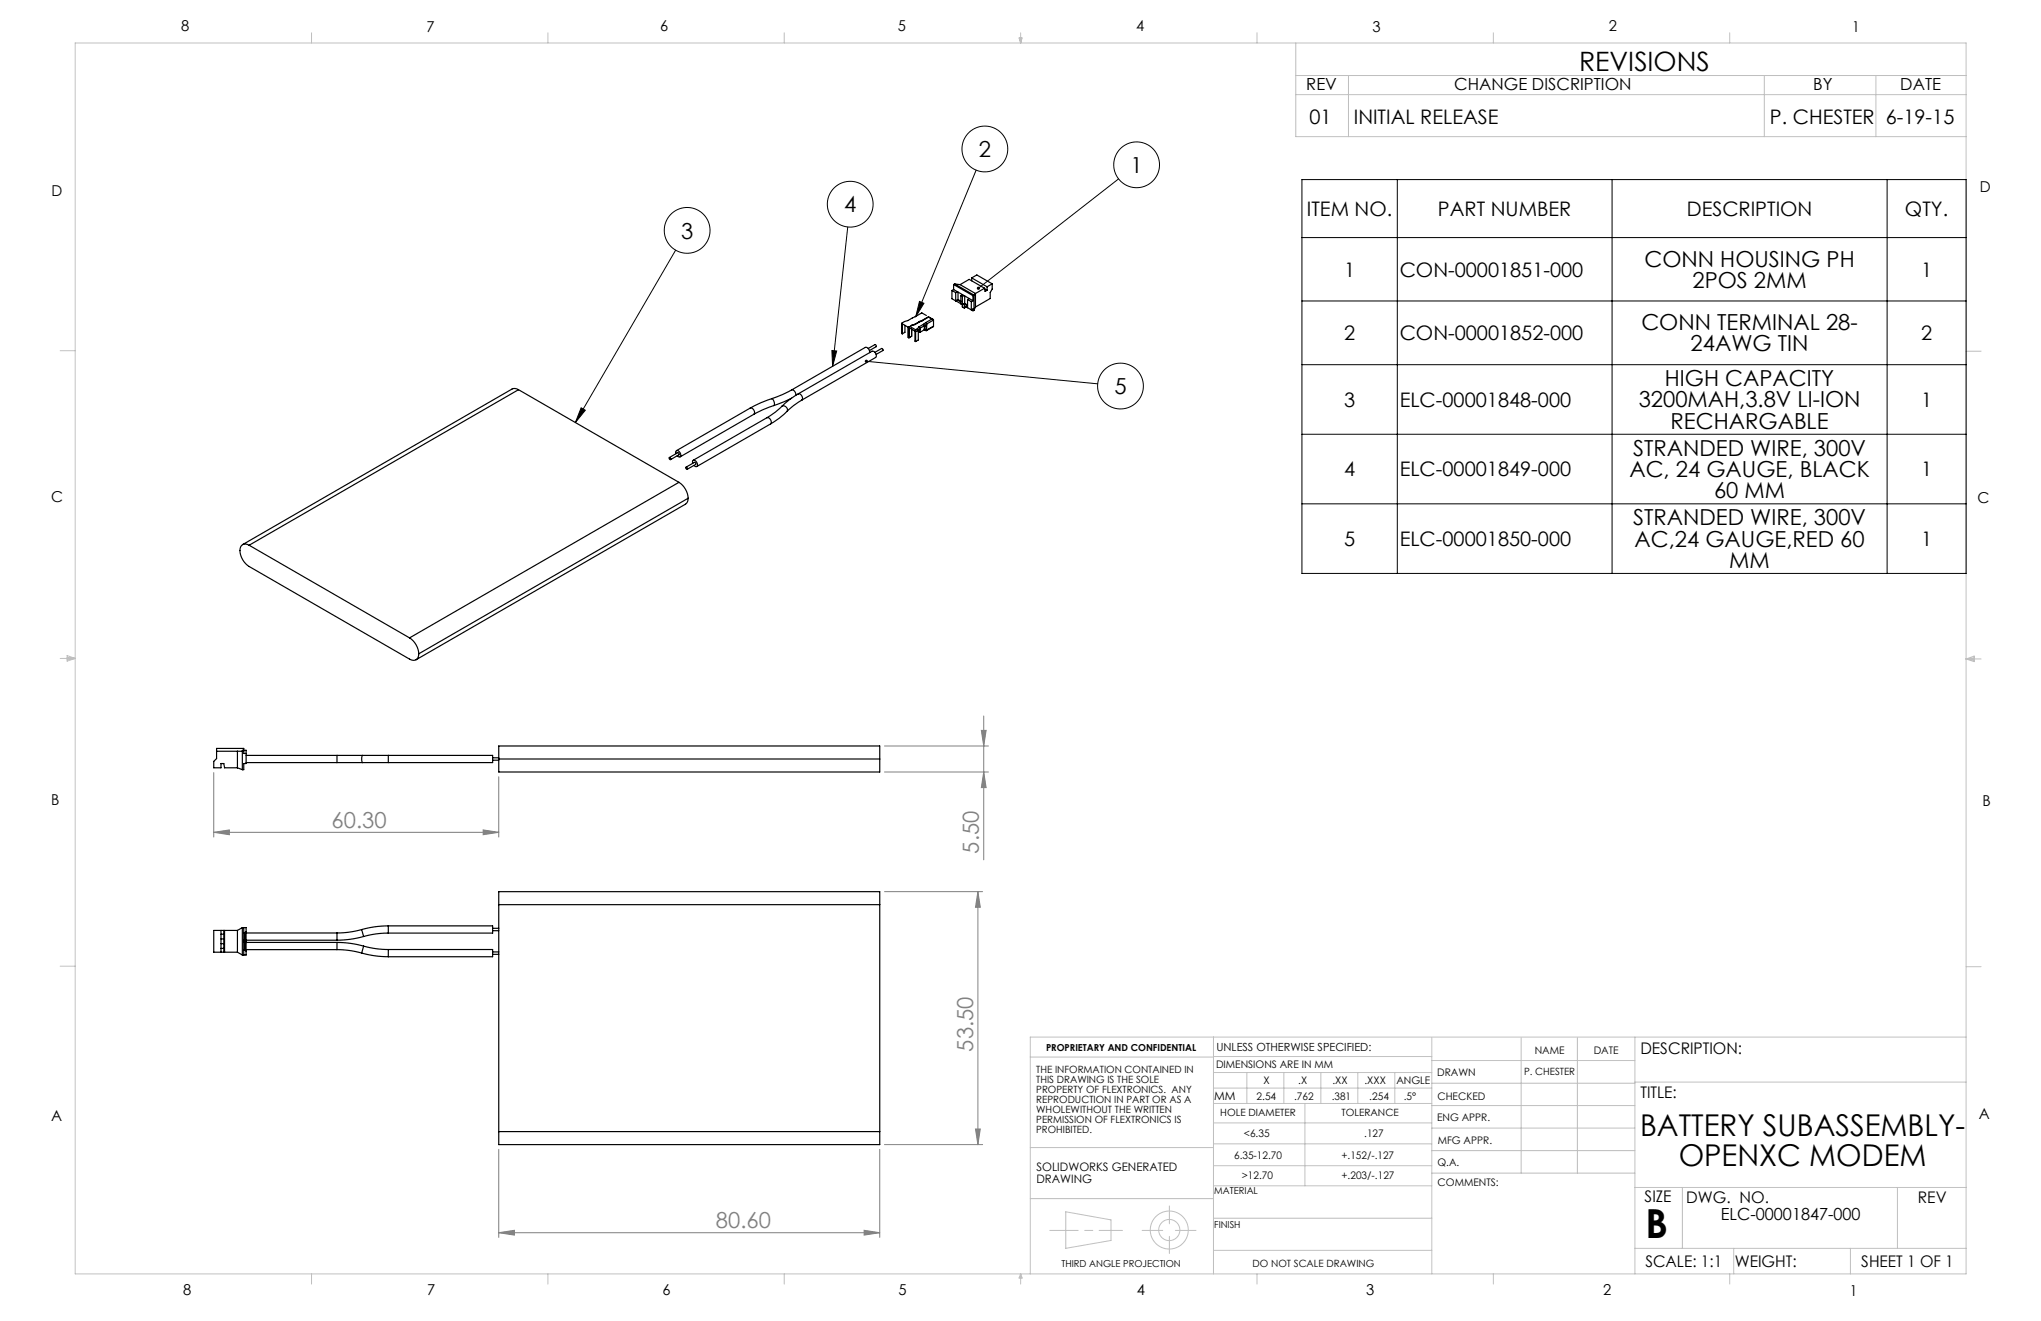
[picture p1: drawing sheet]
<svg xmlns="http://www.w3.org/2000/svg" width="432mm" height="279mm" viewBox="0 0 432 279" stroke-linecap="round" stroke-linejoin="round" font-family="sans-serif">
<g fill="none" stroke="#000" stroke-width=".21">
<path d="M206.5 36l-12.8 31M236.6 37.8l-29.6 23.2M275.4 38h140.6v83.3h-140.6zM295.6 38v83.3M341.1 38v83.3M399.2 38v83.3M142.9 52.9l-21.2 36.5M179.4 48l-3.3 29.5M275.4 50.3h140.6M176 74.1l1 .1-.9 3.3zM183.3 76.4l48.9 4.8M194.5 63.8l1 .3-1.8 2.9z"/>
<path d="M275.4 63.7h140.6M275.4 77.1h140.6M122.9 86.3l.9 .5-2.1 2.6zM275.4 91.9h140.6M275.4 106.6h140.6"/>
<circle cx="208.4" cy="31.5" r="4.8"/>
<circle cx="240.5" cy="34.9" r="4.8"/>
<circle cx="145.4" cy="48.7" r="4.8"/>
<circle cx="179.9" cy="43.2" r="4.8"/>
<circle cx="237.1" cy="81.7" r="4.8"/>
</g>
<g fill="none" stroke="#c0c0c0" stroke-width=".21">
<path d="M15.9 9.1h400.1v260.3h-400.1zM65.9 6.9v2.2M115.9 6.9v2.2M165.9 6.9v2.2M215.6 8h.6l-.3 1.1zM215.7 8l.2 1.1M215.9 6.9v2.2M216 8l-.1 1.1M265.9 6.9v2.2M274.1 9.1v19.8h141.9M274.1 16h141.9M285.3 16v12.9"/>
<path d="M315.9 6.9v2.2M365.9 6.9v2.2M373.3 16v12.9M396.9 16v12.9M274.1 20h141.9M12.7 74.2h3.2M416 74.3h3.1M12.7 139.3h3.2M14.2 139l1.7 .3M14.2 138.7l1.7 .6-1.7 .5zM15.9 139.3l-1.7 .2M416 139.4h3.1"/>
<path d="M416 139.4l1.7-.6v1.1zM416 139.4l1.7 .2M417.7 139.1l-1.7 .3M12.7 204.4h3.2M256.7 219.4v50M302.9 219.5v49.9M321.8 219.5v28.6M333.7 219.5v28.6M345.9 219.4v50M416 204.5h3.1M416 219.4h-198v50M218 223.6h38.7"/>
<path d="M256.7 226.9h46.2M256.7 230.1h46.2M256.7 223.5h46.2M256.7 233.4h46.2M256.7 237.5h46.2M263.8 226.9v6.5M271.6 226.9v6.5M276.1 233.4v17.4M279.4 226.9v6.5M287.3 226.9v6.5M295.1 226.9v6.5M302.9 233.8h43"/>
<path d="M302.9 229.1h43M302.9 224.3h43M302.9 238.6h43M345.9 228.9h70.1M218 253.5h38.7M218 242.7h38.7M225.5 256.3l9.5 1.7v4.4l-9.5 1.6zM247.4 255.1v3.7M256.7 257.7h46.2M256.7 250.8h46.2M256.7 241.9h46.2M256.7 246.6h46.2"/>
<path d="M302.9 248.1h43M302.9 243.4h43M345.9 251.2h70.1M355.9 251.2v12.8M401.4 251.2v12.8M65.9 269.4v2.2M115.9 269.4v2.2M165.9 269.4v2.2M215.9 269.4v2.2M215.9 269.4l.3 .9h-.6zM222.1 260.2h6M229.5 260.2h1.7"/>
<path d="M232.5 260.2h5M241.6 260.2h4.4M247.4 261.5v3.6M248.7 260.2h4.3M256.7 264.5h46.2M265.9 269.4v2.2M315.9 269.4v2.2M345.9 264h70.1M365.9 269.4v2.2M366.8 264v5.4M391.5 264v5.4"/>
<circle cx="247.4" cy="260.2" r="4"/>
<circle cx="247.4" cy="260.2" r="2.24"/>
</g>
<g fill="none" stroke="#808080" stroke-width=".21">
<path d="M187.1 157.8h22M207.6 154.5h1l-.5 3.3zM208.1 151.4v30.5M45.2 176l3.3-.5v1.1zM45.2 163.4v13.6M45.2 176h60.3M102.2 175.5l3.3 .5-3.3 .6zM105.5 164.3v12.7M187.1 163.3h22M208.1 163.3l.5 3.3h-1zM187.1 188.6h20.8M206.9 188.6v53.5"/>
<path d="M206.9 188.6l.5 3.3h-1zM206.4 238.8h1l-.5 3.3zM105.5 243.1v18.6M186.1 243.1v18.6M187.1 242.1h20.8M105.5 260.7l3.3-.5v1zM105.5 260.7h80.6M182.8 260.2l3.3 .5-3.3 .5z"/>
</g>
<path d="M206.8 60.7l-.1 .5 .3-.2-.3 .2a.34 .34 0 0 0 .5 0 .34 .34 0 0 0 .1-.5 .34 .34 0 0 0-.5 0zM194.5 63.8l1 .3-1.8 2.9zM183.1 76.2l-.1 .2h.3h-.3a.34 .34 0 0 0 .3 .3 .34 .34 0 0 0 .3-.4 .34 .34 0 0 0-.5-.1zM176 74.1l1 .1-.9 3.3zM122.9 86.3l.9 .5-2.1 2.6z" fill="#000"/>
<g fill="#808080">
<path d="M182.8 260.2l3.3 .5-3.3 .5zM105.5 260.7l3.3-.5v1z"/>
<path d="M206.4 238.8h1l-.5 3.3zM206.9 188.6l.5 3.3h-1z"/>
<path d="M207.6 154.5h1l-.5 3.3zM208.1 163.3l.5 3.3h-1z"/>
<path d="M45.2 176l3.3-.5v1.1zM102.2 175.5l3.3 .5-3.3 .6z"/>
</g>
<g fill="none" stroke="#000" stroke-width=".25">
<path d="M205.6 58.8v.6M205.6 58.8l3.2 1.9M205.6 58.8l1.1-.6 3.2 1.8M183.7 73.7l1.4-.8 .2 .1v.3l-1.4 .8M184 74.6l-.2-.7a.67 .67 0 0 0-.7-.4l-15.6 9M185.1 74.5l1.4-.8 .3 .2v.3l-1.4 .8M190.7 68.4l.2 .1M190.7 68.4v2.1l.2 .1M190.9 68.5l1.3 .8M190.9 68.5v2.1M191.5 68.8v1.5l-.6 .3M192.2 69.3h.1"/>
<path d="M192.2 69.3v2l.1 .1M192.3 69.1v.2M192.3 69.3l1.3 .8M192.3 69.3v2.1M192.3 69.3h.1M192.5 69.1l-.3 .2M192.5 69.1l1.2 .7M192.9 69.6v1.5l-.6 .3M192.9 68.9l-.4 .2M193.5 68.6l-.7 .2 .1 .1M193.5 68.6h.1M193.6 70.1l.1 .1"/>
<path d="M193.6 70.1v2.1h.1M193.6 68.6l-.7 .3M193.7 69.8v.4M193.7 70.2v2M194.1 69.5l.2 .3M194.1 69.5l-.4 .3M194.3 69.8l-.6 .4M194.3 69.8v2.1l-.6 .3M194.4 69.1l.2 .3M194.4 69.1l-.3 .4M194.5 68h.1M194.5 69.9l.1 .4"/>
<path d="M194.5 68.1l-1 .5M194.5 68.1l-.9 .5M194.6 67.9v.1M194.6 69.4v.9M194.6 69.4l-.3 .4M194.6 69.8l-.3 .4M195 67.8h.2M195 67.8l-.6 .3M195.2 67.8l-.7 .3M195.4 68.6l.2 .3M195.4 68.6l-1 .5M195.6 69.7l.3 .2 .1-.1"/>
<path d="M195.6 68.9l-1 .5M195.6 68.9v.9M195.6 69.8l-1 .5M195.6 69l.3-.1v.9l-.3-.2M195.9 68.2l.1 .3M195.9 68.2l-.5 .4M196 66.7l-1-.5-4.3 2.2M196 68.5l-.4 .4M196 68.7l-.4 .4M196 68.5v1.3M196.4 67v.1M196.4 67l1 .5"/>
<path d="M196.4 67l-1.4 .8M196.4 67.1l-1.2 .7M196.4 67.1l.7 .4M197.1 67.5l.4 .2M197.1 67.5l-1.2 .7M197.5 69l-1.5 .9M197.5 67.7l-1.5 .8M197.5 69l-1.5 .8M197.5 67.7v1.3M201.4 61.4l.8 .5M201.4 61.4v1.8l2.2 1.3M201.7 60.2l4.1 2.3"/>
<path d="M201.7 61.2l4.1 2.4M201.7 60.2v1M201.7 61.2l-.3 .2M202 60.1l-.3 .1M202 60.1l4.1 2.3M202 60.1l1.1 .1M202.2 61.9v1.7l.3-.2M202.5 63.4l.8 .5M202.5 61.7l-.3 .2M202.7 63.4h-.2M202.7 63.4l.6 .3M202.7 61.8v1.6"/>
<path d="M203.1 60.2l3.3 1.9M203.1 60.2l1.9-1.1 3.3 1.9M203.3 62.5l.3 .2M203.3 62.5v1.8M203.6 64.4v.5l.4 .3M203.6 62.7v1.8M203.6 62.3l-.3 .2M204 64.3l.7 .4M204 62.5l-.4 .2M204 64.3l-.4 .2M204 65.2v-.5l1.8 1M204.1 64.2l-.1 .1"/>
<path d="M204.1 64.2l.6 .3M204.1 62.6v1.6M204.4 64.9l-.4 .3M204.7 63.3l.8 .5M204.7 63.3v1.8M205.1 63.1l-.4 .2M205.5 63.8v1.7l.3-.2v.4M205.8 62.5v1.1M205.8 63.6l-.3 .2M206.1 65.6l-.3 .1M206.1 62.4l-.3 .1M206.1 62.4v3.2"/>
<path d="M206.4 62.1l-.3 .3M206.4 64.9l-.3 .7M206.4 62.1v2.8M208.3 61l-1.9 1.1M208.3 61l.1 .6 .4-.2M208.3 61.1l.5 .3M208.8 60.7v.7M209.9 60v1.1l-.4 .8v1.2l-3.1 1.8M209.9 60l-1.1 .7M109.7 82.4a1.38 1.38 0 0 0-1.4-.1l-57 32.9M109.7 82.4l-57 32.9M109.7 82.4l33.9 19.6"/>
<path d="M141.6 96.8l1.8-1 .2 .1v.3l-1.7 1M141.6 96.8h.1a.22 .22 0 0 1 .2 .2 .22 .22 0 0 1-.2 .2zM143 96l.1-.7a.88 .88 0 0 1 .8 1.3l-.6-.2M145.1 98.8h.1a.22 .22 0 0 1 .2 .2 .22 .22 0 0 1-.1 .2zM145.1 98.8l1.8-1 .3 .1v.3l-1.8 1.1M146.6 98l.1-.6a.88 .88 0 0 1 .7 1.3l-.6-.3M158.7 86.3a.88 .88 0 0 1 .8 1.3M158.7 86.3l-15.6 9M159.5 87.6l-15.6 9M162.3 88.3a.88 .88 0 0 1 .7 1.4M162.3 88.3l-15.6 9.1M163 89.7l-15.6 9"/>
<path d="M163.2 84.3l-2.2 .9-2.3 1.1M163.2 84.3a1.1 1.1 0 0 1 .5 1.5M163.7 85.8l-2.3 .9-1.9 .9M165.4 86l-1.3 1.1-1.8 1.2M165.4 86a.8 .8 0 0 1 .9 .1 .8 .8 0 0 1 .2 .9M166.5 87l-1.7 1.5-1.8 1.2M167.5 82.5l-1.9 .9-2.4 .9M167.5 82.5a.91 .91 0 0 1 .9 1.1M167.5 84.2l-3.8 1.6M168.9 83.3l-1.8 1.2-1.7 1.5M168.9 83.3l15.6-9a.88 .88 0 0 1 .7 1.3l-15.6 9M168.9 83.3a.88 .88 0 0 1 .7 1.3"/>
<path d="M169.6 84.6l-1.8 1.2-1.3 1.2M52.7 115.3a1.19 1.19 0 0 0-1.4-.1 1.19 1.19 0 0 0-.5 1.2 4.3 4.3 0 0 0 1.9 3.4l33.9 19.6a1.19 1.19 0 0 0 1.4 .1 1.19 1.19 0 0 0 .6-1.2M52.7 115.3l33.9 19.6M143.6 102a4.3 4.3 0 0 1 2 3.4M143.6 102l-57 32.9M145.6 105.4a1.37 1.37 0 0 1-.6 1.2l-57 32.9M145.6 105.4l-57 32.9M86.6 134.9a4.3 4.3 0 0 1 2 3.4M45.8 158.9h5.8v.5h.5M50.2 158.9v3.5M51.3 158.7h.8v2.8h-.5v1.3h-.3zM51.6 158.7v-.4h-5.8v2.1l-.6 .6v1.4h1.6v-.9h.6l.1 .9h2.7"/>
<path d="M52.1 159.8h19.2M71.3 159.8h5.4M71.3 159.8v1.5M76.7 159.8h5.4M76.7 159.8a1.51 1.51 0 0 0 0 1.5M82.1 159.8h22.1v1.5h-22.1M82.1 159.8v1.5M50.2 162.4l1.1 .4M52.1 161.3h19.2M71.3 161.3h5.4M76.7 161.3h5.4M104.2 160.8h1.3"/>
<path d="M104.2 160.3h1.3M105.5 160.5v-2.7h80.6v2.7M105.5 160.5v2.8h80.6v-2.8M105.5 160.5h80.6M46.8 196.8v4.6M46.8 199.6h.6M46.8 198.6h.6M46.8 197.6h.6M47.4 196.8v4.6M47.5 196.8v4.6M50.2 196.8v4.6M50.2 196.8h-5v4.6h5"/>
<path d="M51.3 196.2h.8v5.8h-.8M51.3 196.2v5.8M51.3 196.2l-1.1 .6M51.6 197.3h19.7M51.6 196.2v5.8M51.6 199.3h.5M51.6 199.2h.2M51.6 197.2h.2M51.6 198.9h.2M51.8 198.9l.2 .2-.2 .1M51.8 197.2v1.7M51.8 199.2v1.7"/>
<path d="M52.1 199.3h19.2M52.1 197l-.3 .2M71.3 199.3a20.7 20.7 0 0 1 5.6 .8M71.3 199.3v1.6M71.3 197.3v1.6M71.3 198.9h-19.7M76.5 196.6a19.2 19.2 0 0 1-5.2 .7M76.5 196.6l.4 1.5M76.9 198.1a20.8 20.8 0 0 1-5.6 .8M82.1 197.4a19.2 19.2 0 0 0-5.2 .7M82.1 195.8a20.7 20.7 0 0 0-5.6 .8M82.1 195.8h22.1v1.6h-22.1"/>
<path d="M82.1 195.8v1.6M104.2 196.8h1.3M104.2 196.3h1.3M105.5 191.3v-2.7h80.6v2.7M105.5 191.3v48M105.5 191.3h80.6M186.1 191.3v48M46.8 200.6h.6M50.2 201.4l1.1 .6M51.6 200.9h.2M51.8 200.9l.3 .3M71.3 200.9a19.2 19.2 0 0 1 5.2 .7"/>
<path d="M71.3 200.9h-19.7M76.5 201.6a20.7 20.7 0 0 0 5.6 .8M76.9 200.1a19.3 19.3 0 0 0 5.2 .7M76.9 200.1l-.4 1.5M82.1 200.8h22.1v1.6h-22.1M82.1 200.8v1.6M104.2 201.8h1.3M104.2 201.3h1.3M105.5 239.3v2.8h80.6v-2.8M105.5 239.3h80.6"/>
</g>
<text font-size="8.5" x="348.1" y="261.8">B</text>
<g font-size="6.3">
<text x="347" y="240.2">BATTERY SUBASSEMBLY-</text>
<text x="355.1" y="246.6">OPENXC MODEM</text>
</g>
<text font-size="5.6" x="334.1" y="15">REVISIONS</text>
<g font-size="4.7">
<text x="207.1" y="33.2">2</text>
<text x="239.2" y="36.6">1</text>
<text x="178.6" y="44.9">4</text>
<text x="144.1" y="50.4">3</text>
<text x="347.9" y="56.4">CONN HOUSING PH</text>
<text x="358.1" y="60.9">2POS 2MM</text>
<text x="347.3" y="69.8">CONN TERMINAL 28-</text>
<text x="357.7" y="74.3">24AWG TIN</text>
<text x="235.8" y="83.4">5</text>
<text x="352.2" y="81.6">HIGH CAPACITY</text>
<text x="346.7" y="86.2">3200MAH,3.8V LI-ION</text>
<text x="353.4" y="90.7">RECHARGABLE</text>
<text x="344.7" y="100.9">AC, 24 GAUGE, BLACK</text>
<text x="345.5" y="96.4">STRANDED WIRE, 300V</text>
<text x="362.6" y="105.4">60 MM</text>
<text x="345.5" y="111.1">STRANDED WIRE, 300V</text>
<text x="345.8" y="115.6">AC,24 GAUGE,RED 60</text>
<text x="365.9" y="120.1">MM</text>
</g>
<g font-size="4.7" fill="#808080">
<text x="70.1" y="175">60.30</text>
<text x="207.1" y="180.6" transform="rotate(-90 207.1 180.6)">5.50</text>
<text x="205.9" y="222.4" transform="rotate(-90 205.9 222.4)">53.50</text>
<text x="151.5" y="259.7">80.60</text>
</g>
<g font-size="4.2">
<text x="277" y="26.1">01</text>
<text x="286.4" y="26.1">INITIAL RELEASE</text>
<text x="374.4" y="26.1">P. CHESTER 6-19-15</text>
<text x="276.5" y="45.7">ITEM NO.</text>
<text x="304.2" y="45.7">PART NUMBER</text>
<text x="356.9" y="45.7">DESCRIPTION</text>
<text x="403" y="45.7">QTY.</text>
<text x="284.4" y="58.5">1</text>
<text x="296.1" y="58.5">CON-00001851-000</text>
<text x="406.4" y="58.5">1</text>
<text x="284.4" y="71.9">2</text>
<text x="296.1" y="71.9">CON-00001852-000</text>
<text x="406.4" y="71.9">2</text>
<text x="284.4" y="86">3</text>
<text x="296.1" y="86">ELC-00001848-000</text>
<text x="406.4" y="86">1</text>
<text x="284.4" y="100.7">4</text>
<text x="296.1" y="100.7">ELC-00001849-000</text>
<text x="406.4" y="100.7">1</text>
<text x="284.4" y="115.5">5</text>
<text x="296.1" y="115.5">ELC-00001850-000</text>
<text x="406.4" y="115.5">1</text>
</g>
<g font-size="3.5">
<text x="276.4" y="19.1">REV</text>
<text x="307.7" y="19.1">CHANGE DISCRIPTION</text>
<text x="383.6" y="19.1">BY</text>
<text x="402" y="19.1">DATE</text>
<text x="364.1" y="258.1">ELC-00001847-000</text>
</g>
<g font-size="3.4">
<text x="347.1" y="222.9">DESCRIPTION:</text>
<text x="347.1" y="232.3">TITLE:</text>
<text x="347.9" y="254.3">SIZE</text>
<text x="356.7" y="254.4">DWG. NO.</text>
<text x="405.7" y="254.5">REV</text>
<text x="348.1" y="267.9">SCALE: 1:1</text>
<text x="367" y="268">WEIGHT:</text>
<text x="393.8" y="267.9">SHEET 1 OF 1</text>
</g>
<g font-size="3.2">
<text x="38.3" y="6.7">8</text>
<text x="90.2" y="6.7">7</text>
<text x="139.7" y="6.5">6</text>
<text x="190" y="6.5">5</text>
<text x="240.4" y="6.5">4</text>
<text x="290.4" y="6.7">3</text>
<text x="340.4" y="6.5">2</text>
<text x="391.9" y="6.7">1</text>
<text x="10.9" y="41.6">D</text>
<text x="418.9" y="40.7">D</text>
<text x="10.9" y="106.3">C</text>
<text x="418.4" y="106.4">C</text>
<text x="10.8" y="170.2">B</text>
<text x="419.4" y="170.6">B</text>
<text x="10.8" y="237.2">A</text>
<text x="418.6" y="236.8">A</text>
<text x="38.8" y="273.8">8</text>
<text x="90.4" y="273.8">7</text>
<text x="140.2" y="273.8">6</text>
<text x="190.1" y="273.9">5</text>
<text x="240.5" y="273.8">4</text>
<text x="289" y="273.9">3</text>
<text x="339.1" y="273.8">2</text>
<text x="391.4" y="274.1">1</text>
</g>
<g font-size="2.5">
<text x="256.9" y="232.6">MM</text>
<text x="219.3" y="247.7">SOLIDWORKS GENERATED</text>
<text x="219.3" y="250.2">DRAWING</text>
</g>
<text font-size="2.4" x="257.4" y="222.3">UNLESS OTHERWISE SPECIFIED:</text>
<g font-size="2.2">
<text x="257.3" y="226">DIMENSIONS ARE IN MM</text>
<text x="304.1" y="227.7">DRAWN</text>
<text x="324.7" y="222.9">NAME</text>
<text x="337.2" y="222.9">DATE</text>
<text x="265.8" y="232.6">2.54</text>
<text x="267.3" y="229.2">X</text>
<text x="273.8" y="232.6">.762</text>
<text x="274.7" y="229.2">.X</text>
<text x="281.7" y="232.6">.381</text>
<text x="281.9" y="229.2">.XX</text>
<text x="288.7" y="229.2">.XXX</text>
<text x="289.7" y="232.6">.254</text>
<text x="295.4" y="229.2">ANGLE</text>
<text x="297" y="232.6">.5°</text>
<text x="304.1" y="232.6">CHECKED</text>
<text x="304" y="237.2">ENG APPR.</text>
<text x="261.1" y="245.2">6.35-12.70</text>
<text x="263.2" y="240.4">&lt;6.35</text>
<text x="283.8" y="245.2">+.152/-.127</text>
<text x="288.6" y="240.4">.127</text>
<text x="304.2" y="241.9">MFG APPR.</text>
<text x="262.7" y="249.3">&gt;12.70</text>
<text x="283.8" y="249.3">+.203/-.127</text>
<text x="304.1" y="246.7">Q.A.</text>
<text x="304.1" y="250.9">COMMENTS:</text>
</g>
<g font-size="2.1">
<text x="219.2" y="226.9">THE INFORMATION CONTAINED IN</text>
<text x="322.4" y="227.3">P. CHESTER</text>
<text x="219.2" y="229">THIS DRAWING IS THE SOLE</text>
<text x="219.2" y="231.1">PROPERTY OF FLEXTRONICS. ANY</text>
<text x="219.2" y="233.2">REPRODUCTION IN PART OR AS A</text>
<text x="219.2" y="235.3">WHOLEWITHOUT THE WRITTEN</text>
<text x="219.2" y="237.5">PERMISSION OF FLEXTRONICS IS</text>
<text x="219.2" y="239.6">PROHIBITED.</text>
<text x="258.2" y="236.1">HOLE DIAMETER</text>
<text x="283.8" y="236.1">TOLERANCE</text>
<text x="265" y="268">DO NOT SCALE DRAWING</text>
</g>
<g font-size="2">
<text x="221.3" y="222.3">PROPRIETARY AND CONFIDENTIAL</text>
<text x="256.9" y="252.6">MATERIAL</text>
<text x="256.9" y="259.7">FINISH</text>
<text x="224.5" y="267.9">THIRD ANGLE PROJECTION</text>
</g>
</svg>
